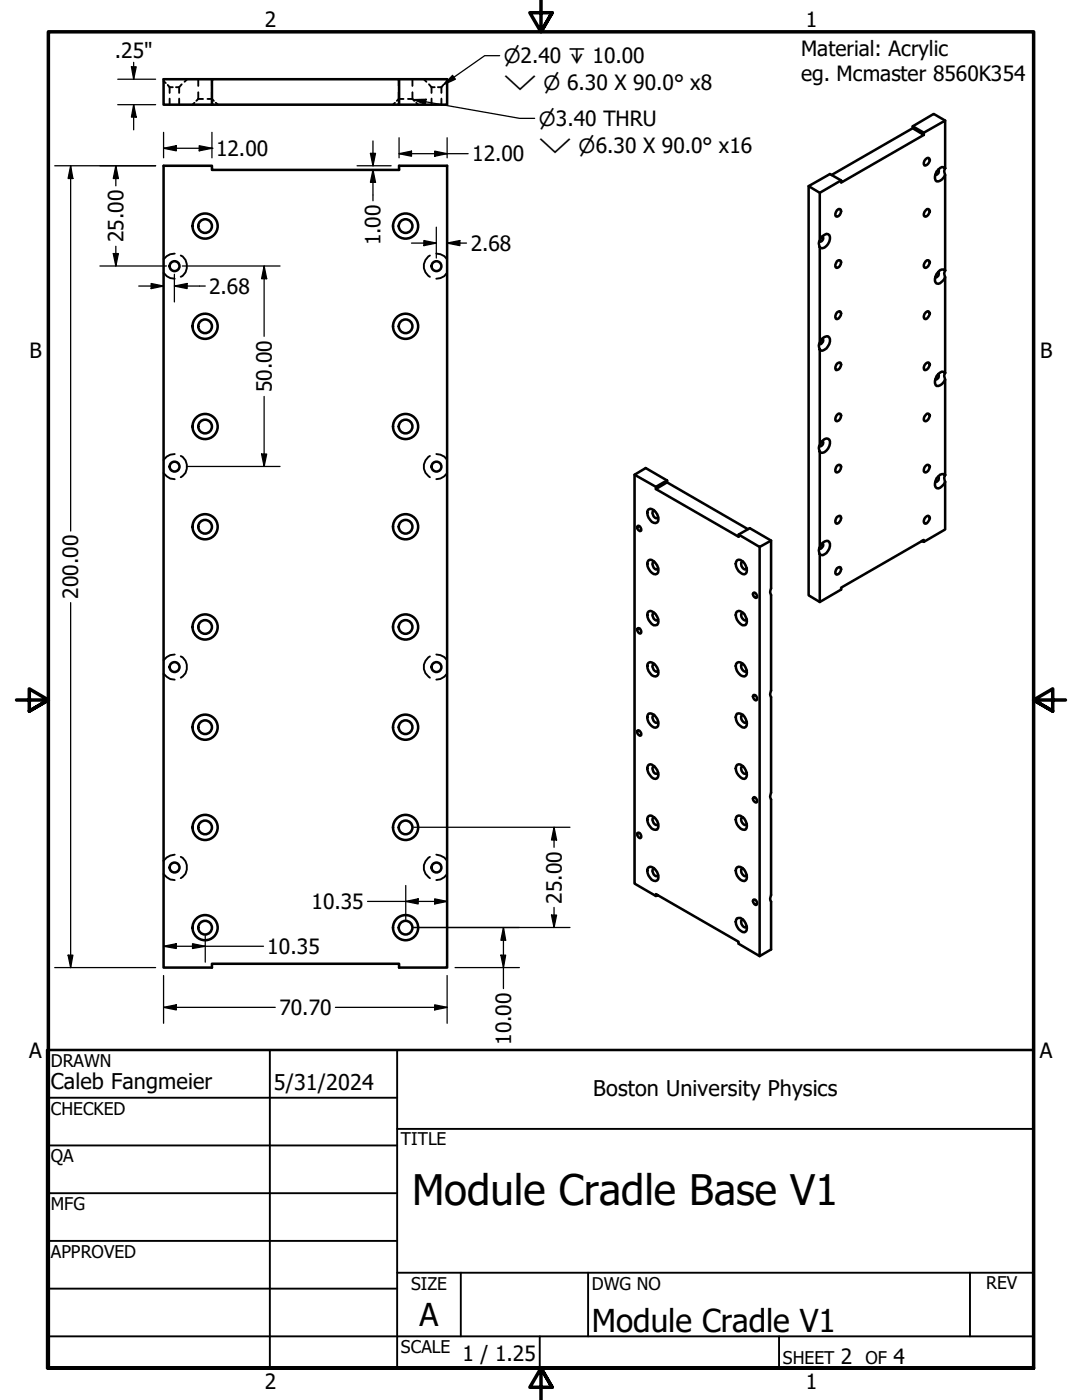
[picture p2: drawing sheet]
<svg xmlns="http://www.w3.org/2000/svg" width="216mm" height="279mm" viewBox="0 0 216 279" stroke-linecap="round" stroke-linejoin="round" font-family="sans-serif">
<!-- layer: Hidden (ANSI) -->
<g fill="none" stroke="#000" stroke-width=".38">
<path d="M32.6 16.2l.5 .4M33.5 17l.3 .4M33.8 17.4h.7M33.8 17.4v1.1M33.8 19.7v1.2M35.1 17.4h.7M35.8 17.4v1.1M35.8 19.7v1.2M36.3 16.8l-.5 .6M37.3 15.8l-.5 .5M39.6 19.7h.9M39.6 19.7l-.4 .4"/>
<path d="M39.6 15.8v1.3M39.6 18.4v1.3M41.4 19.7h.9M42.3 19.7l.4 .4M42.3 15.8v1.3M42.3 18.4v1.3M79.6 19.7h.9M79.6 19.7l-.4 .4M79.6 15.8v1.3M79.6 18.4v1.3M81.4 19.7h.9M82.3 19.7l.4 .4"/>
<path d="M82.3 15.8v1.3M82.3 18.4v1.3M84.6 15.8l.5 .5M85.6 16.8l.5 .6M86.1 17.4h.6M86.1 17.4v1.1M86.1 19.7v1.2M87.4 17.4h.7M88.1 17.4v1.1M88.1 19.7v1.2M88.5 17l-.4 .4M89.2 16.2l-.4 .4"/>
<path d="M38.8 20.5l-.4 .4M43.1 20.5l.4 .4M78.8 20.5l-.4 .4M83.1 20.5l.3 .4M32.6 54.4l.7 .7 .7 .4 .9 .1M34.9 50.6l-.9 .1-.7 .4-.7 .7M36.1 51a2.44 2.44 0 0 1 0 4.2M85.8 51a2.44 2.44 0 0 0 0 4.2M87.1 50.6l.8 .1 .7 .4 .6 .7M89.2 54.4l-.6 .7-.7 .4-.8 .1M32.6 94.4l1.4 1.1 .9 .1M34.9 90.6l-.9 .1-.7 .4-.7 .7"/>
<path d="M36.1 91a2.44 2.44 0 0 1 0 4.2M85.8 91a2.44 2.44 0 0 0 0 4.2M87.1 90.6l.8 .1 .7 .4 .6 .7M89.2 94.4l-.6 .7-.7 .4-.8 .1M32.6 134.4l1.4 1.1 .9 .1M34.9 130.6l-.9 .1-.7 .4-.7 .7M36.1 131a2.43 2.43 0 0 1 0 4.3M85.8 131a2.43 2.43 0 0 0 0 4.3M87.1 130.6l.8 .1 .7 .4 .6 .7M89.2 134.4l-.6 .7-.7 .4-.8 .1M32.6 174.4l1.4 1.1 .9 .1M34.9 170.6l-.9 .2-.7 .3-.7 .7"/>
<path d="M36.1 171a2.43 2.43 0 0 1 0 4.3M85.8 171a2.43 2.43 0 0 0 0 4.3M87.1 170.6l.8 .2 .7 .3 .6 .7M89.2 174.4l-.6 .7-.7 .4-.8 .1"/>
</g>
<!-- layer: Visible (ANSI) -->
<g fill="none" stroke="#000" stroke-width=".51">
<path d="M42.3 15.8h-9.7v5.1h9.7M42.3 15.8h37.3v5.1h-37.3zM79.6 15.8h9.6v5.1h-9.6M32.6 33.1h9.7v.8h37.3v-.8h9.6v160h-9.6v-.8h-37.3v.8h-9.7zM161.4 37.1v81.7l2.2 1.3M167.8 36l-4.2 2.5v9.5M182.1 25.6l-16.2 9.3M184.3 26.5l4.3-2.4v9.5M184.3 26.9l-2.2-1.3v-.4l2.2 1.3v.4l-16.5 9.5v-.4l-2.2-1.3-4.2 2.4 2.2 1.4M184.7 31.8l.5-.3 .2 .1a1.06 1.06 0 0 1-.9 1.4 .98 .98 0 0 1 .2-1.2zM187.2 33.8a.63 .63 0 0 1 .1 .7 .63 .63 0 0 1-.7 .4M187.6 33.5l.4-.2 .6 .3a1.24 1.24 0 0 0 0 1.3 1.86 1.86 0 0 1-1.7 1.3 1.83 1.83 0 0 1 .7-2.7z"/>
<path d="M188.6 24.1l-2.3-1.4-4.2 2.5M188.6 34.9v19.1M163.6 49.3v19.1M164.1 47.2l.1 .1a.65 .65 0 0 1-.1 .7 .65 .65 0 0 1-.7 .2M164.1 47.1a.83 .83 0 0 1 1.4-.2 1.98 1.98 0 0 1-1.7 2.6 1.38 1.38 0 0 1 0-2zM167 52.1l.3-.2 .5 .2a.98 .98 0 0 1-1 1.3 1.07 1.07 0 0 1 .2-1.3zM167 42l.3-.3h.3a.89 .89 0 0 1 .1 1 .89 .89 0 0 1-.9 .5 .98 .98 0 0 1 .2-1.2zM184.7 52.1l.3-.2 .4 .2a.98 .98 0 0 1-.9 1.3 .98 .98 0 0 1 .2-1.3zM184.7 42l.3-.3 .4 .1a.98 .98 0 0 1-.9 1.4 .91 .91 0 0 1 .2-1.2zM187.2 54.3a.63 .63 0 0 1 .1 .7 .63 .63 0 0 1-.7 .3M187.3 54.2a.9 .9 0 0 1 1.3-.2 1.24 1.24 0 0 0 0 1.3 2.52 2.52 0 0 1-1.3 1.3h-.4a1.68 1.68 0 0 1 .4-2.4zM188.6 55.3v19.1"/>
<path d="M163.6 69.8v19M164.1 67.6l.1 .1a.72 .72 0 0 1-.8 .9M164.1 67.5a.81 .81 0 0 1 .8-.4 .81 .81 0 0 1 .7 .6 2.15 2.15 0 0 1-1.8 2.3 1.38 1.38 0 0 1 0-2.1zM167 72.6l.6-.3a.94 .94 0 0 1 .1 1 .94 .94 0 0 1-.9 .6 1.07 1.07 0 0 1 .2-1.3zM167 62.4l.6-.3a.93 .93 0 0 1 .1 1 .93 .93 0 0 1-.9 .5 1.07 1.07 0 0 1 .2-1.2zM184.7 72.6l.5-.3 .2 .2a1.06 1.06 0 0 1-.9 1.4 .98 .98 0 0 1 .2-1.3zM184.7 62.4l.5-.3 .2 .2a1.16 1.16 0 0 1-.7 1.4l-.2-.1a.98 .98 0 0 1 .2-1.2zM187.2 74.7a.63 .63 0 0 1 .1 .7 .63 .63 0 0 1-.7 .3M187.3 74.6a.83 .83 0 0 1 1.3-.2 1.24 1.24 0 0 0 0 1.4 1.86 1.86 0 0 1-1.7 1.2 1.76 1.76 0 0 1 .4-2.4zM188.6 75.8v19M126.6 94.7v81.6l4.3 2.5M130.9 97.6l16.5 9.5v-.4l2.2-1.3 4.3 2.5v9.5a1.24 1.24 0 0 0 0 1.3v19.1a1.24 1.24 0 0 0 0 1.3v19.1a1.34 1.34 0 0 0 0 1.4v19a1.24 1.24 0 0 0 0 1.4v9.5l-2.3 1.3"/>
<path d="M133.1 95.9l-4.3-2.5-2.2 1.3 4.3 2.5M133.1 95.9v.4l16.1 9.3M133.1 95.9l-2.2 1.3v.4l2.2-1.3M163.6 90.2v19M164.1 88l.1 .1a.65 .65 0 0 1-.1 .7 .65 .65 0 0 1-.7 .2M164.1 87.9l.4-.3a.69 .69 0 0 1 1.1 .5 2.06 2.06 0 0 1-1.8 2.3 1.38 1.38 0 0 1 0-2.1zM167 93l.3-.2 .5 .1a.98 .98 0 0 1-1 1.3 1.07 1.07 0 0 1 .2-1.2zM167 82.8l.3-.3 .5 .2a.98 .98 0 0 1-1 1.3 .98 .98 0 0 1 .2-1.2zM184.7 93l.3-.2 .4 .1a.98 .98 0 0 1-.9 1.3 .98 .98 0 0 1 .2-1.2zM184.7 82.8l.3-.3 .4 .2a.98 .98 0 0 1-.9 1.3 .91 .91 0 0 1 .2-1.2zM186.9 95.4a1.44 1.44 0 0 1 1.4-.8l.3 .2a1.24 1.24 0 0 0 0 1.3 2.52 2.52 0 0 1-1.3 1.4l-.4-.1a1.16 1.16 0 0 1-.2-1.5zM187.2 95.1a.63 .63 0 0 1 .1 .7 .63 .63 0 0 1-.7 .3"/>
<path d="M188.6 96.1v9.6l-4.3 2.4M127.2 105l.2-.1a.77 .77 0 0 1 .4 1.1 .72 .72 0 0 1-.6-1zM129.4 101.7a1.59 1.59 0 0 1 1.9 1.4 .8 .8 0 0 1 0 .9 .8 .8 0 0 1-.9 .3 2.02 2.02 0 0 1-1-2.6zM129.4 111.8a1.06 1.06 0 0 1 1.4 .6 1.74 1.74 0 0 1 .3 2.1 1.06 1.06 0 0 1-1.4-.5 1.81 1.81 0 0 1-.3-2.2zM130.6 101.9h-.2a1.12 1.12 0 0 0 .5 1.5l.4-.1M130.6 112.1h-.2a1.12 1.12 0 0 0 .5 1.6l.4-.3M147.1 111.8a1.27 1.27 0 0 1 1.7 1 1.24 1.24 0 0 1-.3 1.8 2 2 0 0 1-1.4-2.8zM147.4 106.7l4.2 2.5 2.3-1.3M148.3 112.1h-.3a.98 .98 0 0 0 .8 1.5l.2-.2M150.3 118.4l.2-.2a.77 .77 0 0 1 .4 1.1 .72 .72 0 0 1-.6-.9zM151.6 109.2v81.6l-4.2-2.5v-.3l-16.5-9.6v.4l.3-.2M164.1 108.5h.1a.78 .78 0 0 1-.6 1l-.2-.1"/>
<path d="M164.1 108.3a.81 .81 0 0 1 .8-.3 .81 .81 0 0 1 .7 .5 2.35 2.35 0 0 1-1.5 2.3l-.3-.1a1.31 1.31 0 0 1 0-1.9zM167 113.4l.6-.2a.89 .89 0 0 1 .1 .9 .89 .89 0 0 1-.9 .5 .98 .98 0 0 1 .2-1.2zM167 103.2l.6-.3a.93 .93 0 0 1 .1 1 .93 .93 0 0 1-.9 .6 1.07 1.07 0 0 1 .2-1.3zM184 107.9l.3 .2v-.3l-16.5 9.5v.4l-4.2 2.4v-9.5M184.7 103.2l.5-.3 .2 .2a1.2 1.2 0 0 1-.7 1.4h-.2a.98 .98 0 0 1 .2-1.3zM127.2 125.4l.2-.1a.72 .72 0 0 1 .4 1.1 .74 .74 0 0 1-.6-1zM129.4 122a1.1 1.1 0 0 1 1.4 .6 1.81 1.81 0 0 1 .3 2.1 1.02 1.02 0 0 1-1.4-.6 1.74 1.74 0 0 1-.3-2.1zM129.4 132.3a1.59 1.59 0 0 1 1.9 1.4l.1 .5a.66 .66 0 0 1-1 .7 2.02 2.02 0 0 1-1-2.6zM130.6 122.3l-.2 .1a1 1 0 0 0 .8 1.4l.1-.2M130.6 132.5h-.2a1.04 1.04 0 0 0 .8 1.5l.1-.1M147.1 122a1.27 1.27 0 0 1 1.7 1.1 1.44 1.44 0 0 1 0 1.6 1.06 1.06 0 0 1-1.4-.6 1.74 1.74 0 0 1-.3-2.1zM147.1 132.3a1.53 1.53 0 0 1 1.9 1.4v.9l-.2 .3a1.59 1.59 0 0 1-1.9-1.5v-.9z"/>
<path d="M148.3 122.3l-.3 .1a1 1 0 0 0 .8 1.4l.2-.2M148.3 132.5h-.3a1.04 1.04 0 0 0 .8 1.5l.2-.1M150.3 138.7h.2a.72 .72 0 0 1 .4 1.1 .74 .74 0 0 1-.6-1.1zM127.2 145.8a.67 .67 0 0 1 .6 .3 .67 .67 0 0 1 0 .7 .74 .74 0 0 1-.6-1zM129.4 142.4a1.85 1.85 0 0 1 1.7 2.7 1.06 1.06 0 0 1-1.4-.5 1.81 1.81 0 0 1-.3-2.2zM129.4 152.7a1.06 1.06 0 0 1 1.4 .5 1.74 1.74 0 0 1 .3 2.1 1.02 1.02 0 0 1-1.4-.6 1.74 1.74 0 0 1-.3-2zM130.6 142.7h-.2a1.12 1.12 0 0 0 .5 1.6l.4-.2M130.6 152.9l-.2 .1a.98 .98 0 0 0 .8 1.4l.1-.2M147.1 142.4a1.8 1.8 0 0 1 1.7 2.7 1.1 1.1 0 0 1-1.4-.5 1.81 1.81 0 0 1-.3-2.2zM147.1 152.7a1.27 1.27 0 0 1 1.7 1 1.24 1.24 0 0 1-.3 1.7 2 2 0 0 1-1.4-2.7zM148.3 142.7h-.3a.98 .98 0 0 0 .8 1.5l.2-.1M148.3 152.9l-.3 .1a.98 .98 0 0 0 .8 1.4l.2-.2"/>
<path d="M150.3 159.2l.2-.1a.77 .77 0 0 1 .4 1 .72 .72 0 0 1-.6-.9zM127.2 166.2h.2a.72 .72 0 0 1 .4 1.1 .74 .74 0 0 1-.6-1.1zM129.4 162.9a1.1 1.1 0 0 1 1.4 .5 1.81 1.81 0 0 1 .3 2.1 1.41 1.41 0 0 1-1.7-1 1.44 1.44 0 0 1 0-1.6zM129.4 173.1a1.59 1.59 0 0 1 1.9 1.5l.1 .5a.66 .66 0 0 1-1 .7 2.02 2.02 0 0 1-1-2.7zM130.6 163.1l-.2 .1a1 1 0 0 0 .8 1.5l.1-.2M130.6 173.4h-.2a1.12 1.12 0 0 0 .5 1.5l.4-.2M147.1 162.9a1.15 1.15 0 0 1 1.4 .5 1.94 1.94 0 0 1 .3 2.1 1.85 1.85 0 0 1-1.7-2.6zM147.1 173.1a1.53 1.53 0 0 1 1.9 1.5v.9l-.2 .2a1.59 1.59 0 0 1-1.9-1.5v-.8zM148.3 163.1l-.3 .1a1 1 0 0 0 .8 1.5l.2-.2M148.3 173.4h-.3a.98 .98 0 0 0 .8 1.4l.2-.1M150.3 179.6l.2-.1a.72 .72 0 0 1 .4 1.1 .74 .74 0 0 1-.6-1zM147.1 183.3a1.64 1.64 0 0 1 1.9 1.5 .89 .89 0 0 1-.5 1.3 2 2 0 0 1-1.4-2.8z"/>
<path d="M148.3 183.5l-.3 .1a.98 .98 0 0 0 .8 1.4l.2-.1"/>
<circle cx="34.8" cy="53.1" r=".98"/>
<circle cx="40.9" cy="45.1" r="1.37"/>
<circle cx="40.9" cy="45.1" r="2.51"/>
<circle cx="80.9" cy="45.1" r="1.37"/>
<circle cx="80.9" cy="45.1" r="2.51"/>
<circle cx="87.1" cy="53.1" r=".98"/>
<circle cx="40.9" cy="65.1" r="1.37"/>
<circle cx="40.9" cy="65.1" r="2.51"/>
<circle cx="80.9" cy="65.1" r="1.37"/>
<circle cx="80.9" cy="65.1" r="2.51"/>
<circle cx="34.8" cy="93.1" r=".98"/>
<circle cx="40.9" cy="85.1" r="1.37"/>
<circle cx="40.9" cy="85.1" r="2.51"/>
<circle cx="80.9" cy="85.1" r="1.37"/>
<circle cx="80.9" cy="85.1" r="2.51"/>
<circle cx="87.1" cy="93.1" r=".98"/>
<circle cx="40.9" cy="105.1" r="1.37"/>
<circle cx="40.9" cy="105.1" r="2.51"/>
<circle cx="80.9" cy="105.1" r="1.37"/>
<circle cx="80.9" cy="105.1" r="2.51"/>
<circle cx="34.8" cy="133.1" r=".98"/>
<circle cx="40.9" cy="125.1" r="1.37"/>
<circle cx="40.9" cy="125.1" r="2.51"/>
<circle cx="80.9" cy="125.1" r="1.37"/>
<circle cx="80.9" cy="125.1" r="2.51"/>
<circle cx="87.1" cy="133.1" r=".98"/>
<circle cx="40.9" cy="145.1" r="1.37"/>
<circle cx="40.9" cy="145.1" r="2.51"/>
<circle cx="80.9" cy="145.1" r="1.37"/>
<circle cx="80.9" cy="145.1" r="2.51"/>
<circle cx="34.8" cy="173.1" r=".98"/>
<circle cx="40.9" cy="165.1" r="1.37"/>
<circle cx="40.9" cy="165.1" r="2.51"/>
<circle cx="80.9" cy="165.1" r="1.37"/>
<circle cx="80.9" cy="165.1" r="2.51"/>
<circle cx="87.1" cy="173.1" r=".98"/>
<circle cx="40.9" cy="185.1" r="1.37"/>
<circle cx="40.9" cy="185.1" r="2.51"/>
<circle cx="80.9" cy="185.1" r="1.37"/>
<circle cx="80.9" cy="185.1" r="2.51"/>
</g>
<!-- layer: Border (ANSI) -->
<path d="M107.9 0v6.4l-2.2-3.9h4.5l-2.3 3.9 2.3-3.9M3.3 139.7h6.4l-3.9-2.2v4.4l3.9-2.2-3.9 2.2M212.6 139.7h-6.4l3.9-2.2v4.4l-3.9-2.2 3.9 2.2M9.7 273v-266.6h196.5v266.6h-196.5h196.5M110.2 276.9l-2.3-3.9 2.3 3.9h-4.5l2.2-3.9v6.4" fill="none" stroke="#000" stroke-width=".7"/>
<!-- layer: Title (ANSI) -->
<g fill="none" stroke="#000" stroke-width=".38">
<path d="M9.4 219.1h69.8M53.8 209.5v63.5M79.2 209.5v63.5M9.4 228.6h69.8M9.4 238.1h69.8M79.2 225.3h127M9.4 247.6h69.8M9.4 257.2h69.8M79.2 254h127M91.9 254v12.7M117.3 254v12.7M193.5 254v12.7"/>
<path d="M9.4 266.7h196.8M107.7 266.7v6.3M155.4 266.7v6.3"/>
</g>
<path d="M9.4 209.5h196.8v63.5h-196.8z" fill="none" stroke="#000" stroke-width=".51"/>
<!-- layer: Dimension (ANSI) -->
<g fill="none" stroke="#000" stroke-width=".25">
<path d="M23.5 15.8h7.6M26.2 13.3h1l-.5 2.5zM26.7 12.4v3.4M10.9 33.1h20.2M14.1 33.1l.4 2.5h-.9zM14.1 33.1v72.9M23.1 33.1l.5 2.5h-1zM23.1 33.1v4M23.5 20.9h7.6M26.7 20.9l.5 2.5h-1zM26.7 20.9v5M32.6 29.6l2.6-.5v1z"/>
<path d="M32.6 26.4v5.1M32.6 29.6h9.7M39.8 29.1l2.5 .5-2.5 .5zM42.3 29.6h.1M42.3 26.4v5.1M71.2 33.1h6.8M73.9 30.6h1l-.5 2.5zM74.4 33.9l.5 2.5h-1zM74.4 28.1v5M74.4 33.9v6.2M79.6 30.7l2.5-.5v1zM79.6 30.7h13.8"/>
<path d="M79.6 27.5v4M86.7 30.2l2.5 .5-2.5 .5zM89.2 27.5v4M19.9 53.1h13.3M22.6 50.6h1l-.5 2.5zM23.1 49.1v4M27.7 57.1h4.9M30.2 56.6l2.4 .5-2.4 .5zM34.8 57.1l2.5-.5v1zM34.8 57.1h6.2M34.8 54.7v5.6M36.4 53.1h19.5"/>
<path d="M52.7 53.1l.5 2.5h-1zM52.7 53.1v14M82.1 48.5h5M84.6 48l2.5 .5-2.5 .5zM87.1 45.3v6.2M89.2 48.5l2.6-.5v1zM89.2 48.5h3.9M52.7 79.1v14M37.3 93.1h18.6M52.2 90.6h1l-.5 2.5zM14.1 120.3v72.8M73.3 179.9h15.9"/>
<path d="M81 179.9l2.4-.5v1zM81 176.7v6.8M82.5 165.1h31.2M86.7 179.4l2.5 .5-2.5 .5zM110.6 165.1l.5 2.5h-1.1zM110.6 165.1v4M10.9 193.1h20.2M13.6 190.6h.9l-.4 2.5zM32.6 188.8l2.6-.5v1zM32.6 194.7v9.5M32.6 188.8h20M38.4 188.3l2.6 .5-2.6 .5z"/>
<path d="M41 186.7v5.3M82.5 185.1h31.2M89.2 194.7v9.5M90.8 193.1h12.8M99.9 190.6h1l-.4 2.5zM100.5 185.1l.4 2.5h-1zM100.5 185.1v12.2M110 182.6h1.1l-.5 2.5zM110.6 181.1v4M32.6 201l2.6-.5v1zM32.6 201h22.3M66.9 201h22.3"/>
<path d="M86.7 200.5l2.5 .5-2.5 .5z"/>
</g>
<g fill="#000">
<path d="M26.2 13.3h1l-.5 2.5zM14.1 33.1l.4 2.5h-.9zM23.1 33.1l.5 2.5h-1zM26.7 20.9l.5 2.5h-1zM32.6 29.6l2.6-.5v1zM39.8 29.1l2.5 .5-2.5 .5zM73.9 30.6h1l-.5 2.5zM74.4 33.9l.5 2.5h-1zM79.6 30.7l2.5-.5v1zM86.7 30.2l2.5 .5-2.5 .5zM22.6 50.6h1l-.5 2.5zM30.2 56.6l2.4 .5-2.4 .5z"/>
<path d="M34.8 57.1l2.5-.5v1zM52.7 53.1l.5 2.5h-1zM84.6 48l2.5 .5-2.5 .5zM89.2 48.5l2.6-.5v1zM52.2 90.6h1l-.5 2.5zM81 179.9l2.4-.5v1zM110.6 165.1l.5 2.5h-1.1zM13.6 190.6h.9l-.4 2.5zM32.6 188.8l2.6-.5v1zM38.4 188.3l2.6 .5-2.6 .5zM86.7 179.4l2.5 .5-2.5 .5zM99.9 190.6h1l-.4 2.5z"/>
<path d="M100.5 185.1l.4 2.5h-1zM110 182.6h1.1l-.5 2.5zM32.6 201l2.6-.5v1zM86.7 200.5l2.5 .5-2.5 .5z"/>
</g>
<!-- layer: Symbol (ANSI) -->
<path d="M82.5 19.9l2.5-.1-.2 1zM82.5 19.9l21.2 3.7h3M90.3 15l.6 .8-2.4 1.1zM99.7 11.1h-3l-8.2 5.8" fill="none" stroke="#000" stroke-width=".25"/>
<path d="M82.5 19.9l2.5-.1-.2 1zM90.3 15l.6 .8-2.4 1.1z" fill="#000"/>
<text font-size="8.4" x="82.2" y="240.4">Module Cradle Base V1</text>
<g font-size="6.3">
<text x="83.7" y="264.5">A</text>
<text x="118.1" y="265.8">Module Cradle V1</text>
</g>
<g font-size="4.3">
<text x="10.2" y="217.4">Caleb Fangmeier</text>
<text x="54.6" y="217.6">5/31/2024</text>
<text x="118.4" y="218.6">Boston University Physics</text>
</g>
<g font-size="4.2">
<text x="52.8" y="5.3">2</text>
<text x="160.8" y="5.3">1</text>
<text x="22.9" y="11.6">.25&quot;</text>
<text x="159.9" y="11.1">Material: Acrylic</text>
<text x="159.9" y="16.1">eg. Mcmaster 8560K354</text>
<text x="43.1" y="31.1">12.00</text>
<text x="94.2" y="32.2">12.00</text>
<text x="24.6" y="48.3" transform="rotate(-90 24.6 48.3)">25.00</text>
<text x="75.9" y="49" transform="rotate(-90 75.9 49)">1.00</text>
<text x="93.9" y="50">2.68</text>
<text x="41.7" y="58.6">2.68</text>
<text x="5.9" y="71.4">B</text>
<text x="207.6" y="71.4">B</text>
<text x="54.2" y="78.3" transform="rotate(-90 54.2 78.3)">50.00</text>
<text x="15.6" y="119.4" transform="rotate(-90 15.6 119.4)">200.00</text>
<text x="62.2" y="181.4">10.35</text>
<text x="112.1" y="180.3" transform="rotate(-90 112.1 180.3)">25.00</text>
<text x="53.3" y="190.4">10.35</text>
<text x="55.8" y="202.6">70.70</text>
<text x="102" y="208.5" transform="rotate(-90 102 208.5)">10.00</text>
<text x="5.8" y="211.1">A</text>
<text x="207.5" y="211.1">A</text>
<text x="92.3" y="271.7">1 / 1.25</text>
<text x="167.8" y="272.2">2</text>
<text x="178.3" y="272.2">4</text>
<text x="52.8" y="277.1">2</text>
<text x="160.8" y="277.1">1</text>
</g>
<g font-size="3.9">
<text x="100.5" y="12.6">⌀2.40 ↧ 10.00</text>
<text x="100.5" y="18">⌵ ⌀ 6.30 X 90.0° x8</text>
<text x="107.5" y="25.1">⌀3.40 THRU</text>
<text x="107.5" y="30.5">⌵ ⌀6.30 X 90.0° x16</text>
</g>
<g font-size="3.5">
<text x="10.2" y="212.9">DRAWN</text>
<text x="10.2" y="222.4">CHECKED</text>
<text x="10.2" y="232">QA</text>
<text x="80" y="228.6">TITLE</text>
<text x="10.2" y="241.5">MFG</text>
<text x="10.2" y="251">APPROVED</text>
<text x="82" y="257.4">SIZE</text>
<text x="118.1" y="257.4">DWG NO</text>
<text x="196.8" y="257.3">REV</text>
<text x="80" y="270.1">SCALE</text>
<text x="156.2" y="272.2">SHEET</text>
<text x="172.7" y="272.2">OF</text>
</g>
</svg>
